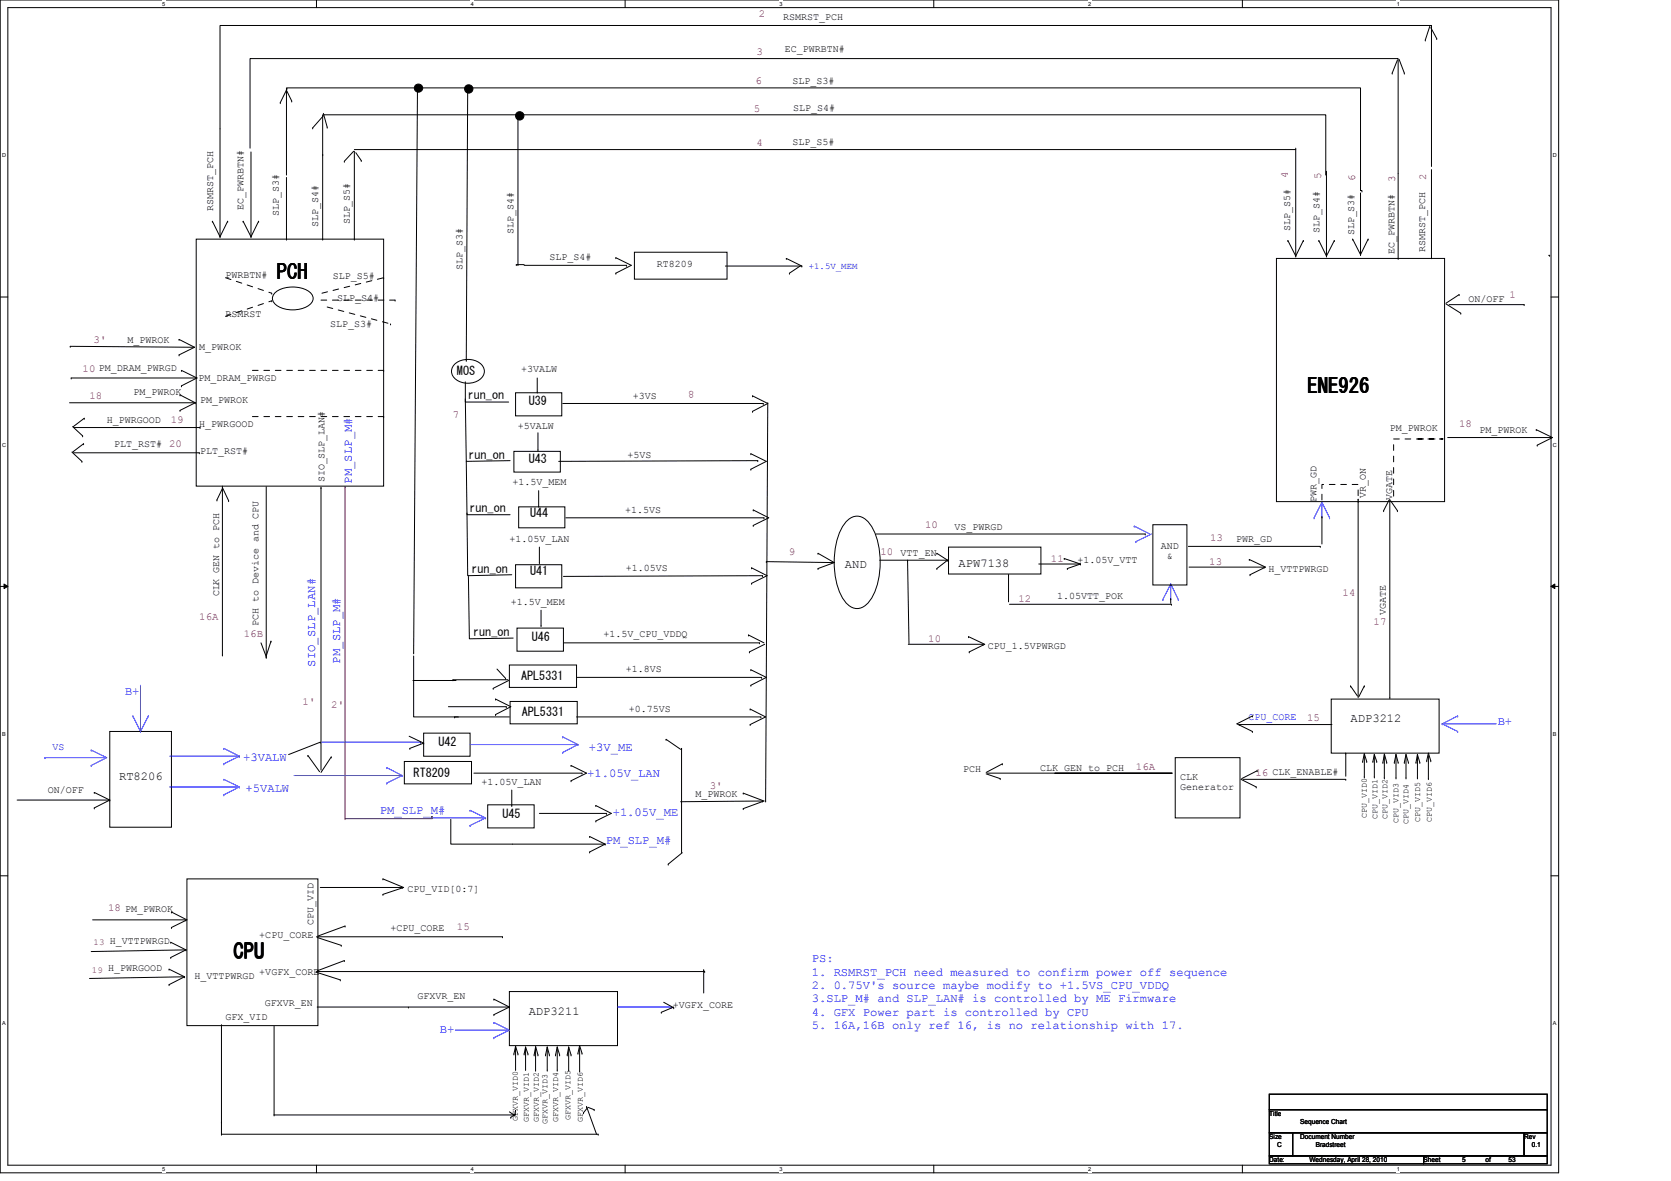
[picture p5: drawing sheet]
<svg xmlns="http://www.w3.org/2000/svg" width="297mm" height="210mm" viewBox="0 0 297 210" stroke-linecap="round" stroke-linejoin="round" font-family="sans-serif">
<path d="M0 0h277.1v208.4h-277.1zM1.4 1.4h274.3v205.7h-274.3z" fill="none" stroke="#000" stroke-width=".18"/>
<g fill="#fff">
<path d="M28.8 .1h.6v1.1h-.6z"/>
<path d="M28.8 207.2h.6v1.1h-.6z"/>
</g>
<path d="M56.3 0v1.4M56.3 207.1v1.3" fill="none" stroke="#000" stroke-width=".18"/>
<g fill="#fff">
<path d="M83.7 .1h.5v1.1h-.5z"/>
<path d="M83.7 207.2h.5v1.1h-.5z"/>
</g>
<path d="M111.1 0v1.4M111.1 207.1v1.3" fill="none" stroke="#000" stroke-width=".18"/>
<g fill="#fff">
<path d="M138.6 .1h.5v1.1h-.5z"/>
<path d="M138.6 207.2h.5v1.1h-.5z"/>
</g>
<path d="M166 0v1.4M166 207.1v1.3" fill="none" stroke="#000" stroke-width=".18"/>
<g fill="#fff">
<path d="M193.4 .1h.6v1.1h-.6z"/>
<path d="M193.4 207.2h.6v1.1h-.6z"/>
</g>
<path d="M220.8 0v1.4M220.8 207.1v1.3" fill="none" stroke="#000" stroke-width=".18"/>
<g fill="#fff">
<path d="M248.3 .1h.5v1.1h-.5z"/>
<path d="M248.3 207.2h.5v1.1h-.5z"/>
<path d="M.4 27.1h.7v1.1h-.7z"/>
<path d="M276.1 27.1h.7v1.1h-.7z"/>
<path d="M.4 78.5h.7v1.1h-.7z"/>
<path d="M276.1 78.5h.7v1.1h-.7z"/>
</g>
<path d="M0 52.8h1.4M275.7 52.8h1.4" fill="none" stroke="#000" stroke-width=".18"/>
<g fill="#fff">
<path d="M.4 129.9h.6v1.1h-.6z"/>
<path d="M276.1 129.9h.6v1.1h-.6z"/>
</g>
<path d="M0 104.2h1.4M.7 103.8l.7 .4-.7 .4zM275.7 104.2l.7-.4v.8zM275.7 104.2h1.4" fill="none" stroke="#000" stroke-width=".18"/>
<path d="M.7 103.8l.7 .4-.7 .4zM275.7 104.2l.7-.4v.8z" fill="#000"/>
<g fill="#fff">
<path d="M.4 181.4h.6v1.1h-.6z"/>
<path d="M276.1 181.4h.6v1.1h-.6z"/>
</g>
<g fill="none" stroke="#000" stroke-width=".18">
<path d="M49.8 18.2h.1M50.9 16l1 1.9M51.1 15.7l-1.3 2.5M51.9 17.9h.1M74.2 16.3l-.7 99.7M83.1 15.5l-.2 48.6M247.5 13h.1M248.4 10.7l-.9 2.3M248.7 10.5l.9 2.5M249.6 13h.1M253.4 7.1h.1M254.2 4.7l-.8 2.4"/>
<path d="M254.3 4.9l1.1 2M255.4 6.9h.1M37.8 39.3h.1M37.8 39.3l1.3 2.8M40.5 39.3h.1M40.5 39.3l-1.4 2.8M43.2 39.3h.1M43.2 39.3l1.4 2.8M44.4 26.3v-15.9h204.1v35.5M44.6 27v15.1M46 39.3h.1M46 39.3l-1.4 2.8"/>
<path d="M50.9 31.1v-15.5h190.9v18.3h.3v.2M50.9 31.5v11M55.6 22.7h.1M57.4 27.7v-7.3h178.3v10.7M57.4 27.4v15.1M57.5 20.6l-1.9 2.1M57.5 20.2l.7 2.4M58.2 22.6h.1M61.2 28.7h.1M62.9 26.9l-1.7 1.8M63 26.9v15.6M63 26.6h167.3"/>
<path d="M63.2 27.1l1 1.4M64.2 28.5h.1M92.1 20.4v26.6M230.3 26.3v19.2M235.8 30.4v15.1M241.8 34.3v11M254.5 29.6v-25.1h-215.4v37.6M254.5 30.1v15.7M34.9 42.5h33.3v43.9h-33.3zM39.1 42.1h.1M44.6 42.1h.1M48.8 52.1a5.2 5.2 0 0 1 6.5 0 1.35 1.35 0 0 1-.4 2.2 5.3 5.3 0 0 1-6.1-.4 1.28 1.28 0 0 1 0-1.8z"/>
<path d="M50.9 42.5h.1M57.4 42.5h.1M63 42.5h.1M91.8 47h.1M91.8 47h1.4M92.1 47h.1M93.2 47.2h18.2M109.5 48.6h.1M109.5 45.8h.1M109.5 45.8l2.7 1.4-2.7 1.4M111.4 47.2h.1M112.8 44.8h16.4v4.8h-16.4z"/>
<path d="M128.9 47.3h13.6M139.8 45.9h.1M139.8 45.9l2.7 1.4M140.3 48.6h.1M142.2 47.3l-1.9 1.3M142.5 47.3h.1M226.9 45.9h29.9v43.3h-29.9zM228.9 42.8h.1M228.9 42.8l1.4 2.7M230.3 45.5h.1M231.7 42.8h.1M231.7 42.8l-1.4 2.7"/>
<path d="M234.4 42.8h.1M234.4 42.8l1.4 2.7M235.8 45.5h.1M237.2 42.8h.1M237.2 42.8l-1.4 2.7M240.4 42.5h.1M240.4 42.5l1.4 2.8M241.8 45.3h.1M243.2 42.5h.1M243.2 42.5l-1.4 2.8M248.5 45.9h.1M254.5 45.8h.1"/>
<path d="M257 54l2.7 1.7M257.6 54.1h13.3M259.4 52.4h.1M259.4 52.4l-2.4 1.5M259.7 55.7h.1M270.9 54.1h.1M275.3 45.4h.2M275.5 45.4h.1M12.4 71.6h22.3M12.5 61.6h.1M12.5 61.6l22.1 .1M12.7 67.2h.1"/>
<path d="M12.7 67.2h22.3M12.9 75.8l1.8 1.7M13.2 76h22.4M14.7 77.5h.1M14.9 78.9h.1M14.9 78.9l-2 1.4M15 74.3h.1M15 74.3l-2 1.5M31.8 63.1h.1M31.8 60.3h.1M31.8 60.3l2.8 1.4M32 70.2h.1"/>
<path d="M32 72.9h.1M32 70.2l2.7 1.4M32.3 68.6h.1M32.3 65.8h.1M32.3 65.8l2.7 1.4M34.6 61.7l-2.8 1.4M34.7 71.6h.1M34.7 71.6l-2.7 1.3M35 67.2l-2.7 1.4M35.6 76h.1M80.9 64.7a3.6 3.6 0 0 1 4.9 .4 1.88 1.88 0 0 1-1.3 2.8 3.2 3.2 0 0 1-4.2-1.4 1.72 1.72 0 0 1 .6-1.8zM82.7 67.9v3.6h7.7"/>
<path d="M82.7 70.9l.2 11.1 7.8-.1M82.9 64.1h.1M91.6 69.8h8.3v4.1h-8.3zM95.5 69.7h.1M95.5 67.2v2.5M95.6 80h.1M95.6 76.9v3.1M100 71.7h35.7M133.8 73.1h.1M133.8 70.4h.1M133.8 70.4l2.7 1.3-2.7 1.4M135.7 71.7h.1"/>
<path d="M136.5 71.6l-.4 70.8M257.3 77.8h18.4M273.1 76.4h.1M273.1 76.4l2.9 1.4-2.7 1.3M273.3 79.1h.1M275.7 77.8h.1M12.8 80.3l1.8 1.7M13 80.5h22.4M14.6 82h.1M35.4 80.5h.1M38.6 88.9h.1M39.5 86.4v30"/>
<path d="M39.5 86.8l-.9 2.1M39.5 86.7l1.1 2.3M40.6 89h.1M47.3 86.5v30.3M57.1 86.7h.1M57.1 86.7v50.2M82.9 82l.1 9.5h7.7M83 91.2l.1 11.1 7.9-.1M91.4 80.2h8.2v3.7h-8.2zM92.2 90.1h8.2v3.7h-8.2zM95.8 90h.1M95.8 87.2v2.8"/>
<path d="M95.9 100h.1M95.9 97.2v2.8M100.6 92h35.2M133.5 83.4h.1M133.5 80.6h.1M133.5 80.6l2.7 1.4-2.7 1.4M133.9 93.4h.1M133.9 90.6h.1M133.9 90.6l2.7 1.4-2.7 1.4M134.7 81.9h.1M134.7 81.9l-35.4 .1M135.8 92h.1"/>
<path d="M136.2 99.8h.1M136.2 99.8l12.1 .2M145.4 98.3h.1M145.4 98.3l2.9 1.7M148.3 100l-2.9 1M150.5 92.6a2.38 2.38 0 0 1 3.7 0 11.8 11.8 0 0 1 2.2 8.7 10.1 10.1 0 0 1-2.2 5.9 2.37 2.37 0 0 1-3.7 0 12 12 0 0 1-2.2-8.6 10 10 0 0 1 2.2-6zM155.7 94.9h47.9M156.4 99.6h12M161.3 99.6h.1M161.3 99.6l.3 14.8M166.5 98.3h.1M166.5 98.3l1.9 1.3"/>
<path d="M168.4 99.6h.1M168.4 99.6l-1.9 1.4M168.6 97.2h16.4v4.8h-16.4zM189.2 99.3h.1M189.2 99.3l2.9 .9M203.6 94.9h.1M204.9 93.3h6.1v10.7h-6.1zM211.2 97.1h23.5M222.1 99.4h.1M222.1 99.4l2.9 1.4-2.8 1.4M234.7 97.1h.1M235 91.9h.1"/>
<path d="M235 91.9v4.8M241.4 88.7h.1M241.4 88.7v35.3M246 90.8h.1M246.9 88.9l-.9 1.9M247.1 88.7v35.3M247.2 89l1.2 1.8M248.4 90.8h.1M39.5 116.4h.1M46.4 114.3l.9 2.4M47.3 116.8h.1M47.3 116.7h.1"/>
<path d="M48.2 114h.1M48.2 114l-.9 2.6M73.5 116h.1M73.5 116.6v4.3h7.6M83.3 102.4l.1 11.1 7.8-.1M88.3 118.9l1.6 1.7M90.5 118.2h12v4h-12zM91.6 100.4h8.3v4.1h-8.3zM91.9 111.6h8.3v4.1h-8.3zM96.2 111.2h.1M96.2 108.5v2.7M100.3 114.3h34.7"/>
<path d="M133.1 112.9h.1M133.1 112.9l2.7 1.4M133.2 115.9h.1M133.5 119h.1M133.5 119l2.7 1.4-2.7 1.4M133.6 103.7h.1M133.6 100.9h.1M133.6 100.9l2.8 1.4-2.8 1.4M135 114.3h.1M135.5 102.3h.1M135.5 102.3l-35.3 .1M135.9 114.5l-2.7 1.4"/>
<path d="M145.4 101h.1M161.5 114.5h13.2M166.5 101h.1M172.2 113.2h.1M172.2 113.2l2.8 1.3-2.7 1.4M172.3 115.9h.1M174.7 114.5h.1M179.3 102.2h.1M179.3 102.2v4.8M179.4 107.4h28.8M184.7 100.2h7.4M189.7 101h.1"/>
<path d="M192.1 100.2h.1M192.1 100.2l-2.4 .8M208.1 106.4h.1M208.1 106.4v.8M208.2 107.4h.1M211.4 100.8h13.3M222.2 102.2h.1M224.7 100.8h.1M19.5 130h11v17h-11zM54.7 134.3h.1M54.7 134.3l2.1 2.9M56.9 131.9h.1"/>
<path d="M56.9 131.9l-5.6 2.2M58.9 134.5h.1M58.9 134.5l-1.8 2.8M71.9 135.3h11.9v4h-11.9zM72.7 130.9l2.6 1.2M72.9 133h.1M73.4 120.9h.1v6.5h8M75.3 130.3h8.3v4.1h-8.3zM75.3 132.1h.1M75.3 132.1l-2.4 .9M79.7 125.6h10.3M80.5 120.8h.1"/>
<path d="M80.5 120.8h9.8M80.8 127.4h.1M80.8 127.4h9.7M84.2 137.4h19.3M87.7 122.3h.1M88.1 127h.1M88.1 124.2h.1M88.1 124.2l2.7 1.4-2.7 1.4M89.9 120.6h.1M90 125.6h.1M90.4 120.9l-2.7 1.4M90.7 124.7h11.9v4h-11.9z"/>
<path d="M101.5 138.8h.1M101.5 136.1h.1M101.5 136.1l2.8 1.3-2.8 1.4M102.5 127.4h32.8M102.6 120.4h32.8M103.5 137.4h.1M118.4 131.4h.1M118.4 131.4l2.6 1.8M121.2 133h.1M121.2 133v18.6M133.3 128.8h.1M133.3 126h.1"/>
<path d="M133.3 126l2.8 1.4-2.8 1.4M133.5 121.8h.1M135.3 127.4h.1M135.4 120.4h.1M175.3 137.5l2.5 .9M175.5 137.4h32.9h-20.9M177.8 138.4h.1M178.2 135.8h.1M178.2 135.8l-2.9 1.5M208.9 134.7h11.5v10.7h-11.5zM220.3 128.8h.1M220.3 128.8h16.5"/>
<path d="M220.6 138.5l2.7 1.4M221 138.5h18.2M222.6 130h.1M222.6 127.3h.1M222.6 127.3l-2.7 1.4 2.7 1.3M223.3 139.9h.1M223.5 137h.1M223.5 137l-2.8 1.4M236.6 124.2h19.2v9.7h-19.2zM239.2 138.5h.1M239.2 133.9h.1M239.2 133.9v4.1"/>
<path d="M240.1 121.9h.1M240.1 121.9l1.2 1.8M242.2 135.3h.1M242.5 121.9h.1M242.5 138.1h.1M242.5 121.9l-.9 1.9M242.5 134l-.3 1.3M242.5 134l.4 1.3M242.5 134v4.1M242.9 135.3h.1M244 135.3h.1M244.3 138.1h.1"/>
<path d="M244.3 134.1l-.3 1.2M244.3 134.1l.4 1.2M244.3 134.1v4M244.7 135.3h.1M245.8 135.5h.1M245.8 135.5l.3-1.4v4.2M246.1 138.3h.1M246.1 134l.4 1.5M246.5 135.5h.1M247.1 124h.1M247.9 135.5h.1M248.2 138.3h.1"/>
<path d="M248.2 134.1l-.3 1.4M248.2 134.1l.3 1.4M248.2 134.1v4.2M248.5 135.5h.1M249.6 135.5h.1M249.9 138.3h.1M249.9 134.1l-.3 1.4M249.9 134.1l.5 1.4M249.9 134.1v4.2M250.4 135.5h.1M251.7 135.5h.1M252 138.3h.1"/>
<path d="M252 134.1l-.3 1.4M252 134.1l.4 1.4M252 134.1v4.2M252.4 135.5h.1M253.6 135.2h.1M253.6 135.2l.3-1.3 .4 1.3M253.9 138.4h.1M253.9 134.3v4.1M254.3 135.2h.1M0 155.7h1.4M3 142.2h16.5M16.8 140.8h.1"/>
<path d="M16.8 143.6h.1M16.8 140.8l2.7 1.4M19.5 142.2h.1M19.5 142.2l-2.7 1.4M33.2 156.2h23.3v26.1h-23.3zM56.9 157.7h14.6M68.1 159h.1M68.1 156.2h.1M68.1 156.2l3.7 1.5-3.7 1.3M71.5 157.7h.1M80.1 145.6v4.4h27.5M86.7 143h8.3v4.2h-8.3z"/>
<path d="M91 143.2h.1M91 140.4v2.8M95.9 144.6h11.9M104.8 148.7h.1M104.8 151.4h.1M104.8 148.7l2.8 1.3M105.9 145.9h.1M105.9 143.2h.1M105.9 143.2l2.8 1.4-2.8 1.3M107.6 150h.1M107.6 150l-2.8 1.4M107.8 144.6h.1"/>
<path d="M118.8 153.6h.1M121.3 151.6l-2.5 2M132.1 143.7h.1M132.1 141h.1M132.1 141l3.7 1.4-3.7 1.3M135.5 142.4h.1M135.5 142.4l-14.5 .1M136.1 142.4h.1M275.7 155.7h1.4M16.5 163.5h16.4M30.1 172.3h.1M30.1 175h.1"/>
<path d="M30.1 172.3l2.7 1.3M30.3 167.5h.1M30.3 170.2h.1M30.3 167.5l2.8 1.3M30.5 162.1h.1M30.5 164.8h.1M30.5 162.1l2.7 1.4-2.7 1.3M32.8 173.6h.1M32.8 173.6l-16.9 .3M32.8 173.6l-2.7 1.4M32.9 163.5h.1M33.1 168.8h.1"/>
<path d="M33.1 168.8l-16.9 .3M33.1 168.8l-2.8 1.4M56.3 172.7h69M56.3 172.8l4.2 1.4M56.3 166.5h33M56.4 179h16.2M56.4 166.6l4.3 1.4M60.5 174.2h.1M60.7 168h.1M61.2 170.7h.1M61.2 170.7l-4.8 1.9M61.3 164.6h.1"/>
<path d="M61.3 164.6l-4.8 1.8M72.6 179h.1M72.7 179h17.8M87.8 177.6h.1M87.8 177.6l2.7 1.4M89.3 166.5h.1M90.5 176.2h19.3v9.6h-19.3zM90.5 179h.1M90.5 179l-2.7 1.3M117.6 179.9h.1M118 178.1l1.8 1M119.8 179.1h.1"/>
<path d="M119.8 179l-2.2 .9M125.1 172.4h.1M125.1 172.4v4.1M125.3 172.7h.1M39.4 199.4h.1M39.4 182.1v19.5M48.7 198.2h.1M48.7 182.4v15.8M48.7 198.2h42.8M87.8 180.3h.1M90.5 197.6l.9 .6M90.8 198.6h.1"/>
<path d="M91.4 187.3h.1M91.4 198.2h.1M91.5 198.2h.1M91.6 190.1h.1M91.6 197.4h.1M91.6 186l-.2 1.3M91.6 186l.5 1.3M91.6 186v4.1M91.6 197.4l-.1 .8M91.6 198l-.8 .6M92.1 187.3h.1M93.2 187.3h.1"/>
<path d="M93.4 190.1h.1M93.4 186.1l-.2 1.2M93.4 186.1l.4 1.2M93.4 186.1v4M93.8 187.3h.1M95 187.5h.1M95 187.5l.2-1.4v4.1M95.2 190.2h.1M95.2 186l.4 1.5M95.6 187.5h.1M97 187.5h.1M97.3 190.2h.1"/>
<path d="M97.3 186.1l-.3 1.4M97.3 186.1l.4 1.4M97.3 186.1v4.1M97.7 187.5h.1M98.8 187.5h.1M99.1 190.2h.1M99.1 186.1l-.3 1.4M99.1 186.1l.4 1.4M99.1 186.1v4.1M99.5 187.5h.1M100.8 187.5h.1M101.1 190.2h.1"/>
<path d="M101.1 186.1l-.3 1.4M101.1 186.1l.4 1.4M101.1 186.1v4.1M101.5 187.5h.1M102.7 187.2h.1M102.7 187.2l.3-1.4 .5 1.4M103 190.4h.1M103 186.3v4.1M103.5 187.2h.1M103.7 197.8h.1M104.3 196.7h.1M104.3 196.7l1.7 4.9"/>
<path d="M104.4 196.9l-.7 .9M104.5 196.8l1.1 .4M105.6 197.2h.1M225.6 194.5h49.4v2.7h-49.4zM225.6 197.2h49.4v4.1h-49.4zM39.4 201.6h.1M39.4 201.6h66.9M106.3 201.6h.1M225.6 201.3h4.2v4.1h-4.2zM225.6 205.4h27.5v1.4h-27.5zM229.8 201.3h41.1v4.1h-41.1zM253.1 205.4h21.9v1.4h-21.9z"/>
<path d="M270.9 201.3h4.1v4.1h-4.1z"/>
<circle cx="74.4" cy="15.7" r=".74"/>
<circle cx="83.3" cy="15.8" r=".75"/>
<circle cx="92.4" cy="20.6" r=".75"/>
</g>
<path d="M61.3 86.5h.1M61.3 86.5v59M61.3 145.5h.1M76.7 145.1h.1M76.8 145.1h.1M76.8 145.1v.4h-15.5" fill="none" stroke="#800040" stroke-width=".18"/>
<g fill="none" stroke="#000" stroke-width=".18" stroke-dasharray="1 1 1 1 1 1 1 1">
<path d="M40.1 49.4l8.2 2.7M40.1 56.2l8.2-2.7M48.3 52.1h.1M48.3 53.5h.1M57.1 53.3h13.1M57.2 52.1l11-2.7M58.2 54.6l11.2 3M68.2 49.4h.1M69.4 57.6h.1M70.2 53.3h.1M44.9 65.8h23.3M44.9 74h23.3"/>
<path d="M68.2 65.8h.1M68.2 74h.1M235 88.9v-2.8h6.4v3.2M247.7 88.2v-10.2h8.8h-4.8"/>
</g>
<g fill="#000">
<circle cx="74.4" cy="15.7" r=".74"/>
<circle cx="83.3" cy="15.8" r=".75"/>
<circle cx="92.4" cy="20.6" r=".75"/>
</g>
<g fill="none" stroke="#00f" stroke-width=".18">
<path d="M201.6 93.5h.1M201.6 93.5l2.8 1.4M201.9 96.3h.1M204.7 94.9l-2.8 1.4M233.6 92h.1M235 89.3h.1M235 89.3v2.7M235 89.3l-1.4 2.7M235 89.3l1.3 2.7M236.3 92h.1M206.7 106.6h.1M208.1 103.8h.1"/>
<path d="M208.1 103.8v2.8M208.1 103.8l-1.4 2.8M208.1 103.8l1.4 2.8M209.5 106.6h.1M8 134.7h.1M8 134.7h11M16.2 133.3h.1M16.2 136.1h.1M16.2 133.3l2.8 1.4M19 134.7l-2.8 1.4M23.6 127.3h.1M23.6 127.3l1.4 2.7"/>
<path d="M25 130h.1M25 121.8v8.2M26.4 127.3h.1M26.4 127.3l-1.4 2.7M30.2 134.4h12.3M30.2 139.9h12.3M39.8 135.8h.1M39.8 133h.1M39.8 138.5h.1M39.8 133l2.7 1.4M39.8 138.5l2.7 1.4M42.5 134.4h.1"/>
<path d="M42.5 139.9h.1M42.5 134.4l-2.7 1.4M42.5 139.9l-2.7 1.4M52.3 137.8h19.2M57.2 131.9h17.6M68.7 139.2h.1M68.7 136.4h.1M68.7 136.4l2.8 1.4M71.5 137.8h.1M71.5 137.8l-2.8 1.4M74.8 131.9h.1M83.6 132.3h19.1"/>
<path d="M100 131h.1M100 133.7h.1M100 131l2.7 1.3M102.7 132.3h.1M102.7 132.3l-2.7 1.4M256.4 128.7h.1M256.4 128.7h9.6M256.4 128.7l2.7 1.3M259.1 127.3h.1M259.1 130h.1M259.1 127.3l-2.7 1.4M39.8 141.3h.1"/>
<path d="M76.7 145.4h9.6M83.6 146.7h.1M83.6 144h.1M83.6 144l2.7 1.4M86.3 145.4h.1M86.3 145.4l-2.7 1.3M109.8 179h9.5M119.3 179h.1M80.9 183.1h9.6M87.8 184.4h.1M87.8 181.7h.1M87.8 181.7l2.7 1.4"/>
<path d="M90.5 183.1h.1M90.5 183.1l-2.7 1.3"/>
</g>
<g font-size="3.7">
<text x="49.2" y="49.5">PCH</text>
<text x="232.4" y="69.8">ENE926</text>
<text x="41.5" y="170.3">CPU</text>
</g>
<g font-size="2.2">
<text x="81.2" y="66.7">MOS</text>
<text x="83.1" y="71">run_on</text>
<text x="94" y="71.9">U39</text>
<text x="83.3" y="81.7">run_on</text>
<text x="94" y="82.2">U43</text>
<text x="83.4" y="91">run_on</text>
<text x="94.2" y="91.9">U44</text>
<text x="83.8" y="101.9">run_on</text>
<text x="150.2" y="100.9">AND</text>
<text x="170.4" y="100.8">APW7138</text>
<text x="94.2" y="102.2">U41</text>
<text x="84.1" y="113.1">run_on</text>
<text x="94.5" y="113.9">U46</text>
<text x="92.6" y="120.9">APL5331</text>
<text x="92.7" y="127.3">APL5331</text>
<text x="240.1" y="128.4">ADP3212</text>
<text x="77.9" y="132.5">U42</text>
<text x="21.2" y="138.6">RT8206</text>
<text x="73.5" y="138">RT8209</text>
<text x="89.3" y="145.3">U45</text>
<text x="94" y="180.3">ADP3211</text>
</g>
<g font-size="2.2" fill="#00f">
<text x="62.5" y="86" transform="rotate(-90 62.5 86)">PM_SLP_M#</text>
<text x="56" y="118.5" transform="rotate(-90 56 118.5)">SIO_SLP_LAN#</text>
<text x="60.4" y="117.9" transform="rotate(-90 60.4 117.9)">PM_SLP_M#</text>
<text x="22.2" y="123.6">B+</text>
<text x="266.2" y="128.9">B+</text>
<text x="43.2" y="135.2">+3VALW</text>
<text x="104.7" y="133.4">+3V_ME</text>
<text x="43.6" y="140.8">+5VALW</text>
<text x="104.4" y="138.1">+1.05V_LAN</text>
<text x="67.5" y="144.7">PM_SLP_M#</text>
<text x="108.9" y="145.1">+1.05V_ME</text>
<text x="107.7" y="150">PM_SLP_M#</text>
<text x="144.3" y="171">PS:</text>
<text x="144.3" y="173.4">1. RSMRST_PCH need measured to confirm power off sequence</text>
<text x="144.3" y="175.8">2. 0.75V's source maybe modify to +1.5VS_CPU_VDDQ</text>
<text x="144.3" y="178.1">3.SLP_M# and SLP_LAN# is controlled by ME Firmware</text>
<text x="78.2" y="183.5">B+</text>
<text x="144.3" y="180.5">4. GFX Power part is controlled by CPU</text>
<text x="144.3" y="182.9">5. 16A,16B only ref 16, is no relationship with 17.</text>
</g>
<g font-size="1.9" fill="#f00">
<text x="134.9" y="3.1">2</text>
<text x="134.4" y="9.8">3</text>
<text x="134.3" y="14.9">6</text>
<text x="134" y="19.9">5</text>
<text x="134.4" y="25.9">4</text>
<text x="228.9" y="31.7" transform="rotate(-90 228.9 31.7)">4</text>
<text x="234.9" y="31.8" transform="rotate(-90 234.9 31.8)">5</text>
<text x="240.9" y="32.2" transform="rotate(-90 240.9 32.2)">6</text>
<text x="248" y="32.3" transform="rotate(-90 248 32.3)">3</text>
<text x="253.5" y="32" transform="rotate(-90 253.5 32)">2</text>
<text x="268.3" y="53">1</text>
<text x="16.6" y="60.9">3'</text>
<text x="14.7" y="66.1">10 PM_DRAM_PWRGD</text>
<text x="15.9" y="70.9">18</text>
<text x="123.5" y="69.5" transform="rotate(180 123.5 69.5)">8</text>
<text x="30.3" y="75.3">19</text>
<text x="80.5" y="74.3">7</text>
<text x="259.4" y="75.9">18</text>
<text x="164.5" y="93.9">10</text>
<text x="140.2" y="98.6">9</text>
<text x="156.5" y="98.7">10</text>
<text x="186.8" y="99.8">11</text>
<text x="215" y="100.4">13</text>
<text x="215.1" y="96.2">13</text>
<text x="181.1" y="106.9">12</text>
<text x="238.7" y="106">14</text>
<text x="35.4" y="110.1">16A</text>
<text x="43.3" y="113.2">16B</text>
<text x="244.2" y="111">17</text>
<text x="165" y="114.1">10</text>
<text x="53.8" y="125.3">1'</text>
<text x="58.9" y="125.9">2'</text>
<text x="232.4" y="128.1">15</text>
<text x="201.9" y="136.8">16A</text>
<text x="223.2" y="137.9">16 CLK_ENABLE#</text>
<text x="126.2" y="140.3">3'</text>
<text x="19.2" y="161.9">18 PM_PWROK</text>
<text x="81.2" y="165.2">15</text>
</g>
<g font-size="1.8">
<text x="139.2" y="3.6">RSMRST_PCH</text>
<text x="139.5" y="9.2">EC_PWRBTN#</text>
<text x="140.9" y="14.9">SLP_S3#</text>
<text x="141" y="19.6">SLP_S4#</text>
<text x="140.9" y="25.8">SLP_S5#</text>
<text x="37.9" y="37.4" transform="rotate(-90 37.9 37.4)">RSMRST_PCH</text>
<text x="43.3" y="37.3" transform="rotate(-90 43.3 37.3)">EC_PWRBTN#</text>
<text x="49.6" y="38.4" transform="rotate(-90 49.6 38.4)">SLP_S3#</text>
<text x="56.6" y="40.3" transform="rotate(-90 56.6 40.3)">SLP_S4#</text>
<text x="62.2" y="39.9" transform="rotate(-90 62.2 39.9)">SLP_S5#</text>
<text x="91.3" y="41.5" transform="rotate(-90 91.3 41.5)">SLP_S4#</text>
<text x="229.4" y="41" transform="rotate(-90 229.4 41)">SLP_S5#</text>
<text x="234.6" y="41.4" transform="rotate(-90 234.6 41.4)">SLP_S4#</text>
<text x="240.7" y="41.8" transform="rotate(-90 240.7 41.8)">SLP_S3#</text>
<text x="97.7" y="46.2">SLP_S4#</text>
<text x="116.8" y="47.5">RT8209</text>
<text x="247.9" y="45.1" transform="rotate(-90 247.9 45.1)">EC_PWRBTN#</text>
<text x="253.4" y="44.7" transform="rotate(-90 253.4 44.7)">RSMRST_PCH</text>
<text x="40.1" y="49.4">PWRBTN#</text>
<text x="59.1" y="49.7">SLP_S5#</text>
<text x="59.9" y="53.5">SLP_S4#</text>
<text x="82.2" y="48" transform="rotate(-90 82.2 48)">SLP_S3#</text>
<text x="261" y="53.8">ON/OFF</text>
<text x="40.1" y="56.3">RSMRST</text>
<text x="58.7" y="58">SLP_S3#</text>
<text x="22.6" y="60.9">M_PWROK</text>
<text x="35.4" y="62.1">M_PWROK</text>
<text x="23.7" y="70.2">PM_PWROK</text>
<text x="35.3" y="67.6">PM_DRAM_PWRGD</text>
<text x="35.6" y="71.6">PM_PWROK</text>
<text x="92.6" y="66.1">+3VALW</text>
<text x="112.5" y="70.9">+3VS</text>
<text x="19" y="75.2">H_PWRGOOD</text>
<text x="35.4" y="75.9">H_PWRGOOD</text>
<text x="92.1" y="76.3">+5VALW</text>
<text x="247.1" y="76.7">PM_PWROK</text>
<text x="263" y="77">PM_PWROK</text>
<text x="20.3" y="79.4">PLT_RST# 20</text>
<text x="35.6" y="80.6">PLT_RST#</text>
<text x="111.5" y="81.4">+5VS</text>
<text x="57.7" y="85.7" transform="rotate(-90 57.7 85.7)">SIO_SLP_LAN#</text>
<text x="91.1" y="86.3">+1.5V_MEM</text>
<text x="234" y="89.2" transform="rotate(-90 234 89.2)">PWR_GD</text>
<text x="242.8" y="88.4" transform="rotate(-90 242.8 88.4)">VR_ON</text>
<text x="247.5" y="88.9" transform="rotate(-90 247.5 88.9)">VGATE</text>
<text x="111.1" y="91.1">+1.5VS</text>
<text x="169.7" y="94.2">VS_PWRGD</text>
<text x="90.5" y="96.3">+1.05V_LAN</text>
<text x="111.2" y="101.5">+1.05VS</text>
<text x="160.1" y="98.8">VTT_EN</text>
<text x="191.5" y="100.1">+1.05V_VTT</text>
<text x="206.3" y="97.5">AND</text>
<text x="207.4" y="99.4">&amp;</text>
<text x="219.7" y="96.3">PWR_GD</text>
<text x="225.5" y="101.6">H_VTTPWRGD</text>
<text x="39" y="106" transform="rotate(-90 39 106)">CLK GEN to PCH</text>
<text x="90.8" y="107.5">+1.5V_MEM</text>
<text x="187.9" y="106.4">1.05VTT_POK</text>
<text x="46" y="111.2" transform="rotate(-90 46 111.2)">PCH to Device and CPU</text>
<text x="107.3" y="113.2">+1.5V_CPU_VDDQ</text>
<text x="246.4" y="109.3" transform="rotate(-90 246.4 109.3)">VGATE</text>
<text x="111.2" y="119.5">+1.8VS</text>
<text x="175.6" y="115.4">CPU_1.5VPWRGD</text>
<text x="111.8" y="126.6">+0.75VS</text>
<text x="171.2" y="137.3">PCH</text>
<text x="184.9" y="137">CLK GEN to PCH</text>
<text x="8.5" y="140.9">ON/OFF</text>
<text x="85.6" y="139.5">+1.05V_LAN</text>
<text x="123.6" y="141.7">M_PWROK</text>
<text x="209.8" y="138.6">CLK</text>
<text x="209.8" y="140.5">Generator</text>
<text x="72.4" y="158.6">CPU_VID[0:7]</text>
<text x="46.1" y="166.7">+CPU_CORE</text>
<text x="55.7" y="164.4" transform="rotate(-90 55.7 164.4)">CPU_VID</text>
<text x="69.4" y="165.4">+CPU_CORE</text>
<text x="46.1" y="173.2">+VGFX_CORE</text>
<text x="34.6" y="174.1">H_VTTPWRGD</text>
<text x="47.1" y="178.9">GFXVR_EN</text>
<text x="74.2" y="177.5">GFXVR_EN</text>
<text x="119.6" y="179.2">+VGFX_CORE</text>
<text x="40.1" y="181.3">GFX_VID</text>
</g>
<g font-size="1.8" fill="#00f">
<text x="222" y="128">CPU_CORE</text>
<text x="9.4" y="133.3">VS</text>
</g>
<text font-size="1.6" fill="#00f" x="143.8" y="47.9">+1.5V_MEM</text>
<g font-size="1.6" fill="#f00">
<text x="16.3" y="172.8">19 H_PWRGOOD</text>
<text x="16.6" y="168">13 H_VTTPWRGD</text>
</g>
<g font-size="1.5">
<text x="242.9" y="145.4" transform="rotate(-90 242.9 145.4)">CPU_VID0</text>
<text x="244.9" y="145.5" transform="rotate(-90 244.9 145.5)">CPU_VID1</text>
<text x="246.7" y="145.5" transform="rotate(-90 246.7 145.5)">CPU_VID2</text>
<text x="248.6" y="146.3" transform="rotate(-90 248.6 146.3)">CPU_VID3</text>
<text x="250.4" y="146.5" transform="rotate(-90 250.4 146.5)">CPU_VID4</text>
<text x="252.4" y="146" transform="rotate(-90 252.4 146)">CPU_VID5</text>
<text x="254.5" y="146" transform="rotate(-90 254.5 146)">CPU_VID6</text>
<text x="92.1" y="199.3" transform="rotate(-90 92.1 199.3)">GFXVR_VID0</text>
<text x="94" y="199.4" transform="rotate(-90 94 199.4)">GFXVR_VID1</text>
<text x="95.8" y="199.4" transform="rotate(-90 95.8 199.4)">GFXVR_VID2</text>
<text x="97.3" y="199.7" transform="rotate(-90 97.3 199.7)">GFXVR_VID3</text>
<text x="99.2" y="199.4" transform="rotate(-90 99.2 199.4)">GFXVR_VID4</text>
<text x="101.4" y="199.1" transform="rotate(-90 101.4 199.1)">GFXVR_VID5</text>
<text x="103.6" y="199.4" transform="rotate(-90 103.6 199.4)">GFXVR_VID6</text>
</g>
<g font-size="1.2">
<text x="225.6" y="198.4">Title</text>
<text x="225.6" y="202.5">Size</text>
<text x="227" y="203.8">C</text>
<text x="231.1" y="202.5">Document Number</text>
<text x="231.1" y="199.7">Sequence Chart</text>
<text x="233.9" y="203.8">Bradstreet</text>
<text x="270.9" y="202.5">Rev</text>
<text x="272.3" y="203.8">0.1</text>
<text x="225.6" y="206.6">Date:</text>
<text x="232.8" y="206.6">Wednesday, April 28, 2010</text>
<text x="253.1" y="206.6">Sheet</text>
<text x="259.9" y="206.6">5</text>
<text x="264.1" y="206.6">of</text>
<text x="268.2" y="206.6">53</text>
</g>
<g font-size="1">
<text x="28.8" y="1">5</text>
<text x="83.7" y="1">4</text>
<text x="138.6" y="1">3</text>
<text x="193.4" y="1">2</text>
<text x="248.3" y="1">1</text>
<text x=".4" y="27.9">D</text>
<text x="276.1" y="27.9">D</text>
<text x=".4" y="79.4">C</text>
<text x="276.1" y="79.4">C</text>
<text x=".4" y="130.8">B</text>
<text x="276.1" y="130.8">B</text>
<text x=".4" y="182.2">A</text>
<text x="276.1" y="182.2">A</text>
<text x="28.8" y="208.1">5</text>
<text x="83.7" y="208.1">4</text>
<text x="138.6" y="208.1">3</text>
<text x="193.4" y="208.1">2</text>
<text x="248.3" y="208.1">1</text>
</g>
</svg>
